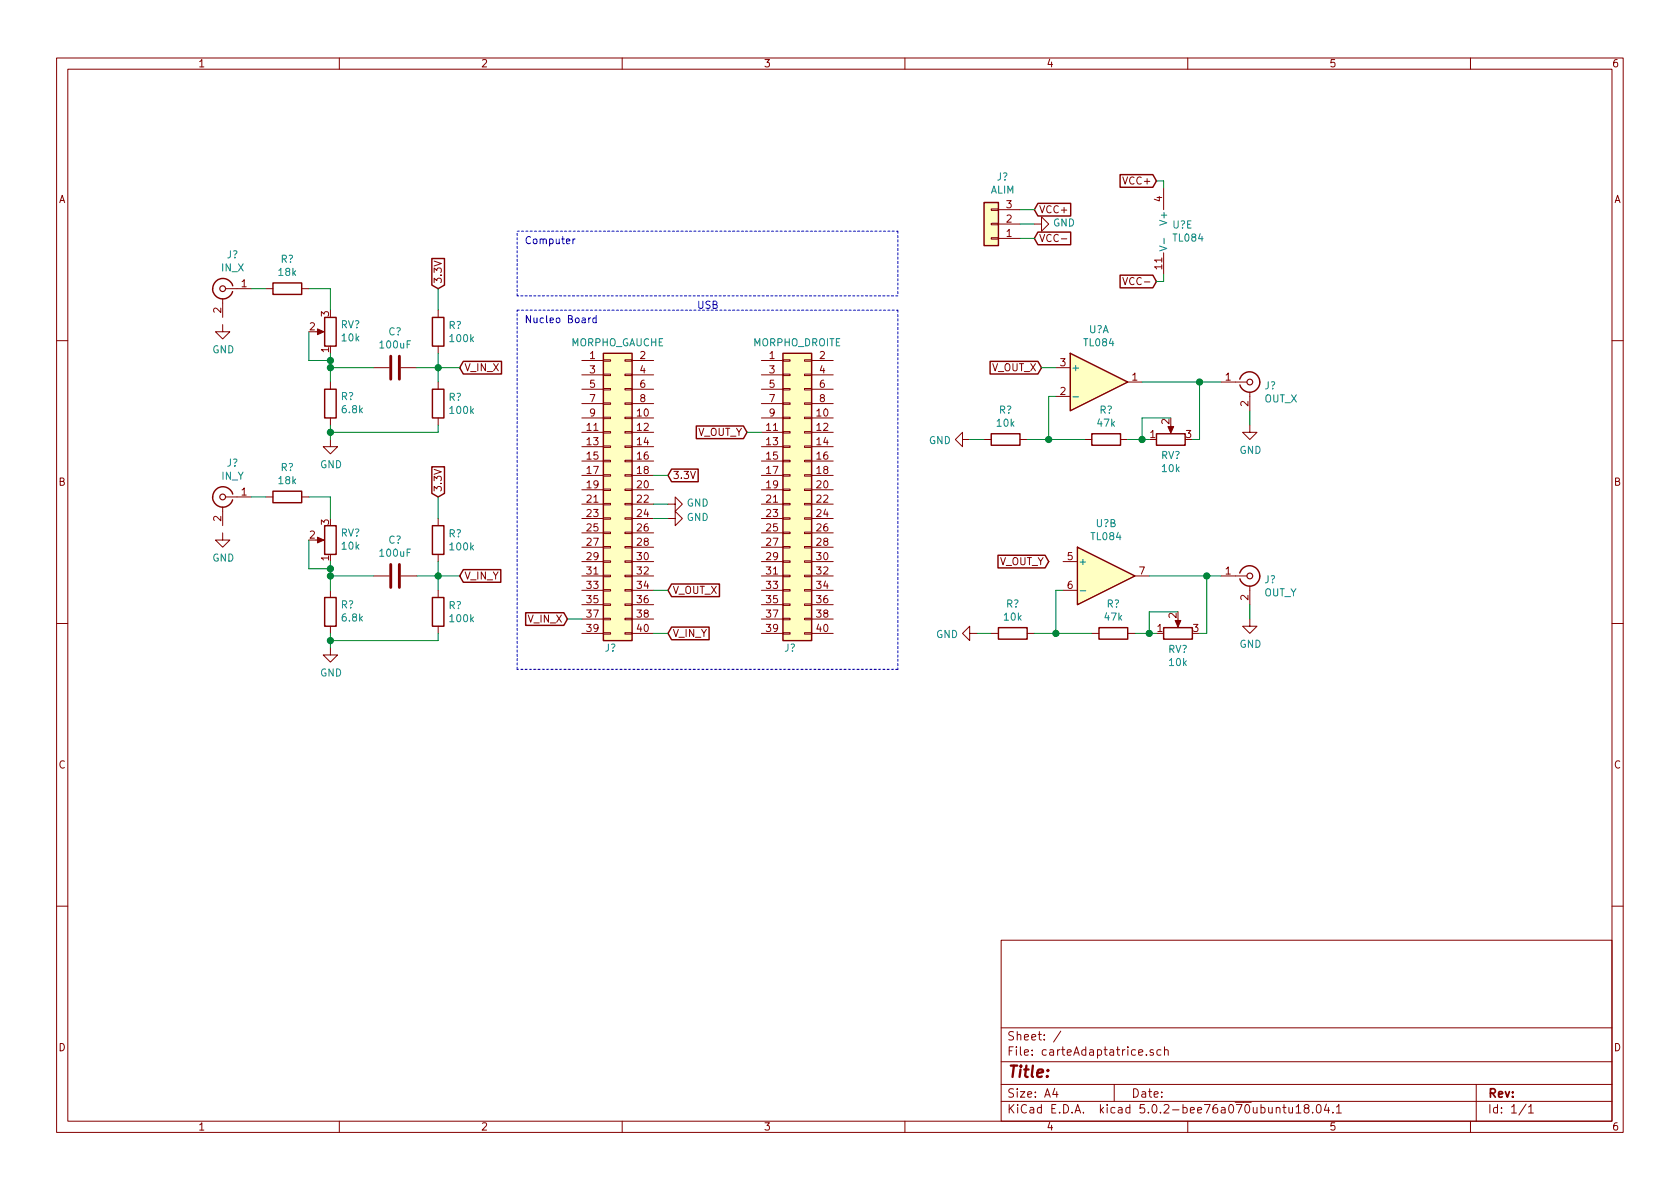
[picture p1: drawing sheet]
<svg xmlns="http://www.w3.org/2000/svg" width="297mm" height="210mm" viewBox="0 0 297 210" stroke-linecap="round" stroke-linejoin="round" font-family="sans-serif">
<g fill="none" stroke="#840000" stroke-width=".18">
<path d="M10 10.3h277v189.9h-277zM12 12.2h273v186.1h-273zM60 10.3v1.9M110 10.3v1.9M160 10.3v1.9M210 10.3v1.9M260 10.3v1.9M175.3 37h1.2v.2h-1.2zM175.3 39.5h1.2v.2h-1.2zM176.5 39.6h3.8M176.5 37.1h3.8M182.9 39.6h1.2v-1.3l1.3 1.3-1.3 1.3v-1.3"/>
<path d="M205.7 33.3v3.8M39.4 57.4v1.3h1.2l-1.2 1.2-1.3-1.2h1.3M39.4 52.8v3.3M39.9 51h4.5M47 51h1.3M53.3 51h1.3M55.9 58.7h1M77.5 54.9v1.2M175.3 42h1.2v.3h-1.2zM176.5 42.2h3.8M187.7 42.2h.9M198.5 49.1l.4 1.2 .5-1.2"/>
<path d="M205.7 44.7v3.8M10 60.2h2M58.4 77.7v1.3h1.3l-1.3 1.3-1.3-1.3h1.3M58.4 67.6v1.2M58.4 73.9v1.3M66 65h2.8M70.9 65h2.8M77.5 61.2v1.3M77.5 67.6v1.2M77.5 73.9v1.3M102.9 63.7h3.8M102.9 73.9h3.8"/>
<path d="M102.9 76.4h3.8M102.9 79h3.8M102.9 66.3h3.8M102.9 68.8h3.8M102.9 71.4h3.8M106.7 78.9h1.2v.2h-1.2zM106.7 76.3h1.2v.3h-1.2zM106.7 73.8h1.2v.2h-1.2zM106.7 71.2h1.2v.3h-1.2zM106.7 68.7h1.2v.3h-1.2zM106.7 66.2h1.2v.2h-1.2zM106.7 63.6h1.2v.3h-1.2z"/>
<path d="M110.5 78.9h1.3v.2h-1.3zM110.5 76.3h1.3v.3h-1.3zM110.5 73.8h1.3v.2h-1.3zM110.5 71.2h1.3v.3h-1.3zM110.5 68.7h1.3v.3h-1.3zM110.5 66.2h1.3v.2h-1.3zM110.5 63.6h1.3v.3h-1.3zM111.8 63.7h3.8M111.8 73.9h3.8M111.8 76.4h3.8M111.8 79h3.8M111.8 66.3h3.8"/>
<path d="M111.8 68.8h3.8M111.8 71.4h3.8M134.6 63.7h3.8M134.6 73.9h3.8M134.6 76.4h3.8M134.6 79h3.8M134.6 66.3h3.8M134.6 68.8h3.8M134.6 71.4h3.8M138.4 78.9h1.3v.2h-1.3zM138.4 76.3h1.3v.3h-1.3zM138.4 73.8h1.3v.2h-1.3z"/>
<path d="M138.4 71.2h1.3v.3h-1.3zM138.4 68.7h1.3v.3h-1.3zM138.4 66.2h1.3v.2h-1.3zM138.4 63.6h1.3v.3h-1.3zM142.2 78.9h1.3v.2h-1.3zM142.2 76.3h1.3v.3h-1.3zM142.2 73.8h1.3v.2h-1.3zM142.2 71.2h1.3v.3h-1.3zM142.2 68.7h1.3v.3h-1.3zM142.2 66.2h1.3v.2h-1.3zM142.2 63.6h1.3v.3h-1.3zM143.5 63.7h3.8"/>
<path d="M143.5 73.9h3.8M143.5 76.4h3.8M143.5 79h3.8M143.5 66.3h3.8M143.5 68.8h3.8M143.5 71.4h3.8M170.2 77.7v-1.3l-1.3 1.3 1.3 1.3v-1.3h1.2M174 77.7h1.3M180.3 77.7h1.3M186.7 65h2.5M186.7 70.1h2.5M191.8 77.7h1.2"/>
<path d="M198.1 77.7h1.3M199.4 67.6h2.5M207 75.2v1M215.9 67.6h4.6M221 75.2v1.2h1.2l-1.2 1.3-1.3-1.3h1.3M221 69.3v3.3M285 60.2h2M39.4 94.2v1.3h1.2l-1.2 1.3-1.3-1.3h1.3M39.4 89.7v3.3M39.9 87.9h4.5M47 87.9h1.3M53.3 87.9h1.3"/>
<path d="M55.9 95.5h1M77.5 91.7v1.3M77.5 98v1.3M102.9 81.5h3.8M102.9 84.1h3.8M102.9 86.6h3.8M102.9 89.1h3.8M102.9 91.7h3.8M102.9 94.2h3.8M102.9 96.8h3.8M102.9 99.3h3.8M106.7 99.2h1.2v.2h-1.2z"/>
<path d="M106.7 96.6h1.2v.3h-1.2zM106.7 94.1h1.2v.3h-1.2zM106.7 91.6h1.2v.2h-1.2zM106.7 89h1.2v.3h-1.2zM106.7 86.5h1.2v.2h-1.2zM106.7 83.9h1.2v.3h-1.2zM106.7 81.4h1.2v.3h-1.2zM110.5 99.2h1.3v.2h-1.3zM110.5 96.6h1.3v.3h-1.3zM110.5 94.1h1.3v.3h-1.3zM110.5 91.6h1.3v.2h-1.3zM110.5 89h1.3v.3h-1.3z"/>
<path d="M110.5 86.5h1.3v.2h-1.3zM110.5 83.9h1.3v.3h-1.3zM110.5 81.4h1.3v.3h-1.3zM111.8 81.5h3.8M111.8 84.1h3.8M111.8 86.6h3.8M111.8 89.1h3.8M111.8 91.7h3.8M111.8 94.2h3.8M111.8 96.8h3.8M111.8 99.3h3.8M118.1 89.1h1.3v-1.2l1.2 1.2-1.2 1.3v-1.3"/>
<path d="M118.1 91.7h1.3v-1.3l1.2 1.3-1.2 1.3v-1.3M134.6 81.5h3.8M134.6 84.1h3.8M134.6 86.6h3.8M134.6 89.1h3.8M134.6 91.7h3.8M134.6 94.2h3.8M134.6 96.8h3.8M134.6 99.3h3.8M138.4 99.2h1.3v.2h-1.3zM138.4 96.6h1.3v.3h-1.3zM138.4 94.1h1.3v.3h-1.3z"/>
<path d="M138.4 91.6h1.3v.2h-1.3zM138.4 89h1.3v.3h-1.3zM138.4 86.5h1.3v.2h-1.3zM138.4 83.9h1.3v.3h-1.3zM138.4 81.4h1.3v.3h-1.3zM142.2 99.2h1.3v.2h-1.3zM142.2 96.6h1.3v.3h-1.3zM142.2 94.1h1.3v.3h-1.3zM142.2 91.6h1.3v.2h-1.3zM142.2 89h1.3v.3h-1.3zM142.2 86.5h1.3v.2h-1.3zM142.2 83.9h1.3v.3h-1.3z"/>
<path d="M142.2 81.4h1.3v.3h-1.3zM143.5 81.5h3.8M143.5 84.1h3.8M143.5 86.6h3.8M143.5 89.1h3.8M143.5 91.7h3.8M143.5 94.2h3.8M143.5 96.8h3.8M143.5 99.3h3.8M188 99.3h2.5M10 110.3h2M58.4 114.5v1.3h1.3l-1.3 1.3-1.3-1.3h1.3"/>
<path d="M58.4 104.4v1.3M58.4 110.7v1.3M66 101.8h2.8M70.9 101.8h2.8M77.5 104.4v1.3M77.5 110.7v1.3M102.9 101.8h3.8M102.9 104.4h3.8M102.9 106.9h3.8M102.9 109.5h3.8M102.9 112h3.8M106.7 111.9h1.2v.2h-1.2z"/>
<path d="M106.7 109.3h1.2v.3h-1.2zM106.7 106.8h1.2v.3h-1.2zM106.7 104.3h1.2v.2h-1.2zM106.7 101.7h1.2v.3h-1.2zM110.5 111.9h1.3v.2h-1.3zM110.5 109.3h1.3v.3h-1.3zM110.5 106.8h1.3v.3h-1.3zM110.5 104.3h1.3v.2h-1.3zM110.5 101.7h1.3v.3h-1.3zM111.8 101.8h3.8M111.8 104.4h3.8M111.8 106.9h3.8"/>
<path d="M111.8 109.5h3.8M111.8 112h3.8M134.6 101.8h3.8M134.6 104.4h3.8M134.6 106.9h3.8M134.6 109.5h3.8M134.6 112h3.8M138.4 111.9h1.3v.2h-1.3zM138.4 109.3h1.3v.3h-1.3zM138.4 106.8h1.3v.3h-1.3zM138.4 104.3h1.3v.2h-1.3zM138.4 101.7h1.3v.3h-1.3z"/>
<path d="M142.2 111.9h1.3v.2h-1.3zM142.2 109.3h1.3v.3h-1.3zM142.2 106.8h1.3v.3h-1.3zM142.2 104.3h1.3v.2h-1.3zM142.2 101.7h1.3v.3h-1.3zM143.5 101.8h3.8M143.5 104.4h3.8M143.5 106.9h3.8M143.5 109.5h3.8M143.5 112h3.8M171.4 112v-1.3l-1.2 1.3 1.2 1.3v-1.3h1.3M175.3 112h1.2"/>
<path d="M181.6 112h1.3M188 104.4h2.5M193 112h1.3M199.4 112h1.3M200.7 101.8h2.5M208.3 109.5v1M215.9 101.8h4.6M221 109.5v1.2h1.2l-1.2 1.3-1.3-1.3h1.3M221 103.6v3.3M285 110.3h2M10 160.2h2M177 166.3h108v32h-108z"/>
<path d="M285 160.2h2M60 198.3v1.9M110 198.3v1.9M160 198.3v1.9M177 194.8h108M177 191.8h108M177 187.8h108M177 181.8h108M186.5 192.5l-.4 1h1M186.8 193v1M187.6 182.3l-1.3 2M197 191.8v3"/>
<path d="M202.7 186.5v.1M203.9 185.7a.37 .37 0 0 0-.6 .1l.1 .2 .5 .2 .1 .1-.2 .3-.5-.1M205.3 185.7l-.5-.1-.3 .3 .2 .6h.6M205.9 185.7h.1a.37 .37 0 0 1 .6 .1v.8M205.9 185.1v1.5M210 198.3v1.9M226.8 195.8h.6M227 195.3v1.3l.4 .2M227.9 195.8v.9l.4 .1 .2-.1M228.5 195.8v1M229.2 195.8l.4-.5v1.5M229.2 196.8h.8"/>
<path d="M230.9 196l-.2-.2-.1-.2 .3-.3h.3l.2 .3v.2l-.7 .2a.48 .48 0 0 0 0 .7l.2 .1 .5-.1a.48 .48 0 0 0-.2-.7M232.1 196.7v.1M232.9 195.5l.3-.2a.94 .94 0 0 1 0 1.5l-.4-.3-.1-.6zM234.5 195.2l-.3 1.1h.9M234.9 195.8v1M235.7 196.7v.1M236.3 195.8l.4-.5v1.5M236.3 196.8h.9M260 198.3v1.9M261 191.8v6.5M269.8 195.2l-1.2 2M270.3 195.8l.4-.5v1.5"/>
<path d="M270.3 196.8h.8"/>
</g>
<g fill="none" stroke="#840000" stroke-width=".25">
<path d="M174 35.8h2.5v7.6h-2.5zM183.5 36h5.8v2.2h-5.8l-.6-1.1zM198 30.9h5.8l.7 1.1-.7 1.1h-5.8zM37.6 51a1.8 1.8 0 0 0 1.5 1.8 1.8 1.8 0 0 0 2-1.2M41.1 50.5a1.8 1.8 0 0 0-1.9-1.2 1.8 1.8 0 0 0-1.6 1.7M48.3 50h5v2.1h-5zM57.4 56.1h2v5.1h-2zM76.4 45.7h2.2v4.7l-1.1 .6-1.1-.6zM76.5 56.1h2v5.1h-2zM183.5 41h5.8v2.3h-5.8l-.6-1.1zM198 48.7h5.8l.7 1.1-.7 1.1h-5.8zM57.4 68.8h2v5.1h-2z"/>
<path d="M76.5 68.8h2v5.1h-2zM81.9 63.9h6.8v2.2h-6.8l-.6-1.1zM106.7 62.5h5.1v50.8h-5.1zM123.1 75.3h8.3l.7 1.1-.7 1.2h-8.3zM138.4 62.5h5.1v50.8h-5.1zM175.1 63.9h8.4l.6 1.1-.6 1.1h-8.4zM175.3 76.7h5v2h-5zM189.2 62.5l10.2 5.1-10.2 5zM193 76.7h5.1v2h-5.1zM204.5 76.7h5v2h-5zM219.2 67.1a1.8 1.8 0 0 1 2-1.3 1.8 1.8 0 0 1 1.5 1.8M222.8 67.6a1.8 1.8 0 0 1-1.6 1.8 1.8 1.8 0 0 1-2-1.3"/>
<path d="M37.6 87.9a1.8 1.8 0 0 0 1.5 1.8 1.8 1.8 0 0 0 2-1.3M41.1 87.4a1.8 1.8 0 0 0-1.9-1.3 1.8 1.8 0 0 0-1.6 1.8M48.3 86.9h5v2h-5zM57.4 93h2v5h-2zM76.4 82.5h2.2v4.7l-1.1 .7-1.1-.7zM76.5 93h2v5h-2zM118.7 83h4.7v2.2h-4.7l-.6-1.1zM176.5 98.2h8.3l.6 1.1-.6 1.1h-8.3zM190.5 96.8l10.2 5-10.2 5.1zM57.4 105.7h2v5h-2zM76.5 105.7h2v5h-2zM81.9 100.7h6.6v2.3h-6.6l-.6-1.2z"/>
<path d="M92.9 108.4h6.8l.6 1.1-.6 1.1h-6.8zM118.7 103.3h8.5v2.2h-8.5l-.6-1.1zM118.7 110.9h6.7v2.2h-6.7l-.6-1.1zM176.5 111h5.1v2h-5.1zM194.3 111h5.1v2h-5.1zM205.7 111h5.1v2h-5.1zM219.2 101.3a1.8 1.8 0 0 1 2-1.2 1.8 1.8 0 0 1 1.5 1.7M222.8 101.8a1.8 1.8 0 0 1-1.6 1.8 1.8 1.8 0 0 1-2-1.2"/>
</g>
<g fill="#840000" stroke="#840000" stroke-width=".18">
<path d="M56.1 58.2l1.2 .5-1.2 .5z"/>
<path d="M56.1 95l1.2 .5-1.2 .5z"/>
<path d="M206.5 75.4h1l-.5 1.2z"/>
<path d="M207.8 109.7h1l-.5 1.2z"/>
</g>
<path d="M69.1 63v4.1M70.6 63v4.1M69.1 99.8v4.1M70.6 99.8v4.1" fill="none" stroke="#840000" stroke-width=".51"/>
<g fill="#ffffc2" stroke="#ffffc2" stroke-width=".18">
<path d="M106.7 62.5h5.1v50.8h-5.1z"/>
<path d="M138.4 62.5h5.1v50.8h-5.1z"/>
<path d="M189.2 62.5l10.2 5.1-10.2 5z"/>
<path d="M190.5 96.8l10.2 5-10.2 5.1z"/>
<path d="M174 35.8h2.5v7.6h-2.5z"/>
</g>
<g fill="none" stroke="#008400" stroke-width=".18">
<path d="M180.3 37.1h2.6M180.3 39.6h2.6M204.5 32h1.2v1.3M44.4 51h2.6M54.6 51h3.8v3.9M54.6 58.7v5h3.8M77.5 51v3.9M180.3 42.2h2.6M205.7 48.5v1.3h-1.2M58.4 62.5v5.1M58.4 75.2v2.5M58.4 65h7.6"/>
<path d="M73.7 65h7.6M77.5 75.2v1.2h-19.1M77.5 62.5v5.1M132.1 76.4h2.5M171.4 77.7h2.6M181.6 77.7h10.2M184.1 65h2.6M186.7 70.1h-1.3v7.6M199.4 77.7h3.8M201.9 67.6h14M207 73.9h-5.1v3.8M212.1 67.6v10.1h-1.3"/>
<path d="M221 72.6v2.6M44.4 87.9h2.6M54.6 87.9h3.8v3.8M54.6 95.5v5.1h3.8M58.4 99.3v5.1M77.5 87.9v3.8M77.5 99.3v5.1M115.6 84.1h2.5M115.6 89.1h2.5M115.6 91.7h2.5M58.4 112v2.5M58.4 101.8h7.6"/>
<path d="M73.7 101.8h7.6M77.5 112v1.3h-19.1M100.3 109.5h2.6M115.6 104.4h2.5M115.6 112h2.5M172.7 112h2.6M182.9 112h10.1M188 104.4h-1.3v7.6M200.7 112h3.8M203.2 101.8h12.7M208.3 108.2h-5.1v3.8M213.4 101.8v10.2h-1.3"/>
<path d="M221 106.9v2.6"/>
</g>
<g fill="none" stroke="#840000" stroke-width=".2">
<circle cx="39.4" cy="51" r=".51"/>
<circle cx="221" cy="67.6" r=".51"/>
<circle cx="39.4" cy="87.9" r=".51"/>
<circle cx="221" cy="101.8" r=".51"/>
</g>
<g fill="#008400" stroke="#008400" stroke-width=".25">
<circle cx="58.4" cy="76.4" r=".51"/>
<circle cx="58.4" cy="65" r=".51"/>
<circle cx="77.5" cy="65" r=".51"/>
<circle cx="58.4" cy="63.7" r=".51"/>
<circle cx="58.4" cy="113.3" r=".51"/>
<circle cx="58.4" cy="101.8" r=".51"/>
<circle cx="77.5" cy="101.8" r=".51"/>
<circle cx="58.4" cy="100.6" r=".51"/>
<circle cx="203.2" cy="112" r=".51"/>
<circle cx="186.7" cy="112" r=".51"/>
<circle cx="201.9" cy="77.7" r=".51"/>
<circle cx="185.4" cy="77.7" r=".51"/>
<circle cx="212.1" cy="67.6" r=".51"/>
<circle cx="213.4" cy="101.8" r=".51"/>
</g>
<path d="M91.4 54.9h67.3M91.4 52.3v-11.4M91.4 40.9h67.3M158.7 54.9v63.5M158.7 40.9v11.4M158.7 52.3h-67.3M91.4 118.4v-63.5M158.7 118.4h-67.3" fill="none" stroke="#0000c2" stroke-width=".18" stroke-dasharray=".4 .4"/>
<path d="M101.3 42.3v.8M101.7 42.3l-.4 .2M104.1 56.2v.9M104.4 56.2l-.3 .3M105.4 56.3l-.3-.1-.3 .3 .1 .5h.5M105.4 55.8v1.3" fill="none" stroke="#0000c2" stroke-width=".18"/>
<path d="M205 43.5l1.3 .4-1.3 .5M205.8 42.1v1M189.7 70.2h1M191 104.5h1" fill="none" stroke="#008484" stroke-width=".18"/>
<text font-size="2.8" fill="#840000" x="178" y="190.5">Title:</text>
<g font-size="2.1" fill="#840000">
<text x="178" y="184">Sheet: /</text>
<text x="178" y="186.7">File: carteAdaptatrice.sch</text>
<text x="178" y="196.9">KiCad E.D.A. kicad 5.0.2-bee76a070ubuntu18.04.1</text>
<text x="178" y="194.1">Size: A4</text>
<text x="200" y="194.1">Date:</text>
<text x="263" y="194.1">Rev:</text>
<text x="263" y="196.9">Id: 1/1</text>
</g>
<g font-size="1.8" fill="#840000">
<text x="35" y="11.9">1</text>
<text x="85" y="11.9">2</text>
<text x="135" y="11.9">3</text>
<text x="185" y="11.9">4</text>
<text x="235" y="11.9">5</text>
<text x="285" y="11.9">6</text>
<text x="10.4" y="35.9">A</text>
<text x="198.9" y="32.6">VCC+</text>
<text x="205.5" y="35.7" transform="rotate(-90 205.5 35.7)">4</text>
<text x="285.4" y="35.9">A</text>
<text x="178" y="41.9">1</text>
<text x="178" y="39.4">2</text>
<text x="178" y="36.8">3</text>
<text x="183.7" y="37.7">VCC+</text>
<text x="183.7" y="42.8">VCC-</text>
<text x="205.5" y="47.6" transform="rotate(-90 205.5 47.6)">11</text>
<text x="42.7" y="50.8">1</text>
<text x="78.1" y="50.3" transform="rotate(-90 78.1 50.3)">3.3V</text>
<text x="199.4" y="50.4">VCC-</text>
<text x="39.1" y="55.3" transform="rotate(-90 39.1 55.3)">2</text>
<text x="54.8" y="58.4">2</text>
<text x="58.2" y="56" transform="rotate(-90 58.2 56)">3</text>
<text x="58.2" y="62.3" transform="rotate(-90 58.2 62.3)">1</text>
<text x="82.1" y="65.7">V_IN_X</text>
<text x="104.3" y="63.5">1</text>
<text x="113.2" y="63.5">2</text>
<text x="136" y="63.5">1</text>
<text x="144.9" y="63.5">2</text>
<text x="175.3" y="65.7">V_OUT_X</text>
<text x="187.5" y="64.8">3</text>
<text x="104.3" y="66">3</text>
<text x="104.3" y="68.6">5</text>
<text x="104.3" y="71.1">7</text>
<text x="113.2" y="66">4</text>
<text x="113.2" y="68.6">6</text>
<text x="113.2" y="71.1">8</text>
<text x="136" y="66">3</text>
<text x="136" y="68.6">5</text>
<text x="136" y="71.1">7</text>
<text x="144.9" y="66">4</text>
<text x="144.9" y="68.6">6</text>
<text x="144.9" y="71.1">8</text>
<text x="187.5" y="69.8">2</text>
<text x="200.2" y="67.3">1</text>
<text x="216.7" y="67.3">1</text>
<text x="220.7" y="71.9" transform="rotate(-90 220.7 71.9)">2</text>
<text x="103.8" y="76.2">11</text>
<text x="104.3" y="73.7">9</text>
<text x="112.7" y="73.7">10</text>
<text x="112.7" y="76.2">12</text>
<text x="123.2" y="77.1">V_OUT_Y</text>
<text x="135.6" y="76.2">11</text>
<text x="136" y="73.7">9</text>
<text x="144.4" y="73.7">10</text>
<text x="144.4" y="76.2">12</text>
<text x="203.4" y="77.5">1</text>
<text x="206.8" y="75" transform="rotate(-90 206.8 75)">2</text>
<text x="209.7" y="77.5">3</text>
<text x="103.8" y="78.7">13</text>
<text x="103.8" y="81.3">15</text>
<text x="103.8" y="83.8">17</text>
<text x="112.7" y="78.7">14</text>
<text x="112.7" y="81.3">16</text>
<text x="112.7" y="83.8">18</text>
<text x="135.6" y="78.7">13</text>
<text x="135.6" y="81.3">15</text>
<text x="135.6" y="83.8">17</text>
<text x="144.4" y="78.7">14</text>
<text x="144.4" y="81.3">16</text>
<text x="144.4" y="83.8">18</text>
<text x="10.4" y="85.9">B</text>
<text x="42.7" y="87.6">1</text>
<text x="78.1" y="87.1" transform="rotate(-90 78.1 87.1)">3.3V</text>
<text x="103.8" y="86.4">19</text>
<text x="103.8" y="88.9">21</text>
<text x="112.7" y="86.4">20</text>
<text x="112.7" y="88.9">22</text>
<text x="118.9" y="84.7">3.3V</text>
<text x="135.6" y="86.4">19</text>
<text x="135.6" y="88.9">21</text>
<text x="144.4" y="86.4">20</text>
<text x="144.4" y="88.9">22</text>
<text x="285.4" y="85.9">B</text>
<text x="39.1" y="92.2" transform="rotate(-90 39.1 92.2)">2</text>
<text x="54.8" y="95.2">2</text>
<text x="58.2" y="92.8" transform="rotate(-90 58.2 92.8)">3</text>
<text x="103.8" y="91.4">23</text>
<text x="103.8" y="94">25</text>
<text x="112.7" y="91.4">24</text>
<text x="112.7" y="94">26</text>
<text x="135.6" y="91.4">23</text>
<text x="135.6" y="94">25</text>
<text x="144.4" y="91.4">24</text>
<text x="144.4" y="94">26</text>
<text x="58.2" y="99.2" transform="rotate(-90 58.2 99.2)">1</text>
<text x="103.8" y="96.5">27</text>
<text x="103.8" y="99.1">29</text>
<text x="103.8" y="101.6">31</text>
<text x="112.7" y="96.5">28</text>
<text x="112.7" y="99.1">30</text>
<text x="112.7" y="101.6">32</text>
<text x="135.6" y="96.5">27</text>
<text x="135.6" y="99.1">29</text>
<text x="135.6" y="101.6">31</text>
<text x="144.4" y="96.5">28</text>
<text x="144.4" y="99.1">30</text>
<text x="144.4" y="101.6">32</text>
<text x="176.6" y="99.9">V_OUT_Y</text>
<text x="188.7" y="99.1">5</text>
<text x="201.4" y="101.6">7</text>
<text x="216.7" y="101.6">1</text>
<text x="82.1" y="102.5">V_IN_Y</text>
<text x="103.8" y="104.1">33</text>
<text x="103.8" y="106.7">35</text>
<text x="112.7" y="104.1">34</text>
<text x="112.7" y="106.7">36</text>
<text x="118.9" y="105">V_OUT_X</text>
<text x="135.6" y="104.1">33</text>
<text x="135.6" y="106.7">35</text>
<text x="144.4" y="104.1">34</text>
<text x="144.4" y="106.7">36</text>
<text x="188.7" y="104.1">6</text>
<text x="220.7" y="106.1" transform="rotate(-90 220.7 106.1)">2</text>
<text x="93.4" y="110.1">V_IN_X</text>
<text x="103.8" y="109.2">37</text>
<text x="103.8" y="111.8">39</text>
<text x="112.7" y="109.2">38</text>
<text x="112.7" y="111.8">40</text>
<text x="118.9" y="112.6">V_IN_Y</text>
<text x="135.6" y="109.2">37</text>
<text x="135.6" y="111.8">39</text>
<text x="144.4" y="109.2">38</text>
<text x="144.4" y="111.8">40</text>
<text x="204.6" y="111.8">1</text>
<text x="208" y="109.3" transform="rotate(-90 208 109.3)">2</text>
<text x="211" y="111.8">3</text>
<text x="10.4" y="135.9">C</text>
<text x="285.4" y="135.9">C</text>
<text x="10.4" y="185.9">D</text>
<text x="285.4" y="185.9">D</text>
<text x="35" y="199.9">1</text>
<text x="85" y="199.9">2</text>
<text x="135" y="199.9">3</text>
<text x="185" y="199.9">4</text>
<text x="235" y="199.9">5</text>
<text x="285" y="199.9">6</text>
</g>
<g font-size="1.8" fill="#008484">
<text x="175.1" y="34.2">ALIM</text>
<text x="176.3" y="31.9">J?</text>
<text x="186.2" y="40.1">GND</text>
<text x="206.4" y="39.4" transform="rotate(-90 206.4 39.4)">V+</text>
<text x="207.3" y="40.4">U?E</text>
<text x="40.1" y="45.7">J?</text>
<text x="49.6" y="46.5">R?</text>
<text x="207.5" y="42.7">TL084</text>
<text x="39.2" y="48">IN_X</text>
<text x="49.3" y="48.8">18k</text>
<text x="60.2" y="58.1">RV?</text>
<text x="68.7" y="59.3">C?</text>
<text x="79.3" y="58.2">R?</text>
<text x="192.5" y="58.9">U?A</text>
<text x="37.5" y="62.5">GND</text>
<text x="60.5" y="60.4">10k</text>
<text x="67.3" y="61.6">100uF</text>
<text x="79.7" y="60.5">100k</text>
<text x="100.9" y="61.2">MORPHO_GAUCHE</text>
<text x="133.2" y="61.2">MORPHO_DROITE</text>
<text x="189.4" y="65.7">+</text>
<text x="191.8" y="61.2">TL084</text>
<text x="60.3" y="70.8">R?</text>
<text x="79.3" y="70.9">R?</text>
<text x="223.5" y="71.2">OUT_X</text>
<text x="223.6" y="68.9">J?</text>
<text x="60.6" y="73.1">6.8k</text>
<text x="79.7" y="73.2">100k</text>
<text x="176.3" y="75.5">10k</text>
<text x="176.6" y="73.1">R?</text>
<text x="194.1" y="75.5">47k</text>
<text x="194.4" y="73.1">R?</text>
<text x="40.1" y="82.5">J?</text>
<text x="49.6" y="83.3">R?</text>
<text x="56.6" y="82.8">GND</text>
<text x="164.2" y="78.5">GND</text>
<text x="205.3" y="81.2">RV?</text>
<text x="205.5" y="83.5">10k</text>
<text x="219.2" y="80.3">GND</text>
<text x="39.2" y="84.8">IN_Y</text>
<text x="49.3" y="85.6">18k</text>
<text x="121.4" y="89.6">GND</text>
<text x="60.2" y="94.9">RV?</text>
<text x="79.3" y="95">R?</text>
<text x="121.4" y="92.1">GND</text>
<text x="193" y="95.5">TL084</text>
<text x="193.8" y="93.2">U?B</text>
<text x="37.5" y="99.3">GND</text>
<text x="60.5" y="97.2">10k</text>
<text x="67.3" y="98.4">100uF</text>
<text x="68.7" y="96.1">C?</text>
<text x="79.7" y="97.3">100k</text>
<text x="190.6" y="99.9">+</text>
<text x="60.3" y="107.6">R?</text>
<text x="79.3" y="107.7">R?</text>
<text x="177.9" y="107.4">R?</text>
<text x="195.7" y="107.4">R?</text>
<text x="223.5" y="105.5">OUT_Y</text>
<text x="223.6" y="103.1">J?</text>
<text x="60.6" y="109.9">6.8k</text>
<text x="79.7" y="110">100k</text>
<text x="165.5" y="112.8">GND</text>
<text x="177.6" y="109.7">10k</text>
<text x="195.4" y="109.7">47k</text>
<text x="56.6" y="119.6">GND</text>
<text x="106.9" y="115.2">J?</text>
<text x="138.7" y="115.2">J?</text>
<text x="206.5" y="115.5">RV?</text>
<text x="206.8" y="117.8">10k</text>
<text x="219.2" y="114.5">GND</text>
</g>
<g font-size="1.8" fill="#0000c2">
<text x="92.7" y="43.2">Computer</text>
<text x="92.7" y="57.1">Nucleo Board</text>
<text x="123.2" y="54.6">USB</text>
</g>
</svg>
